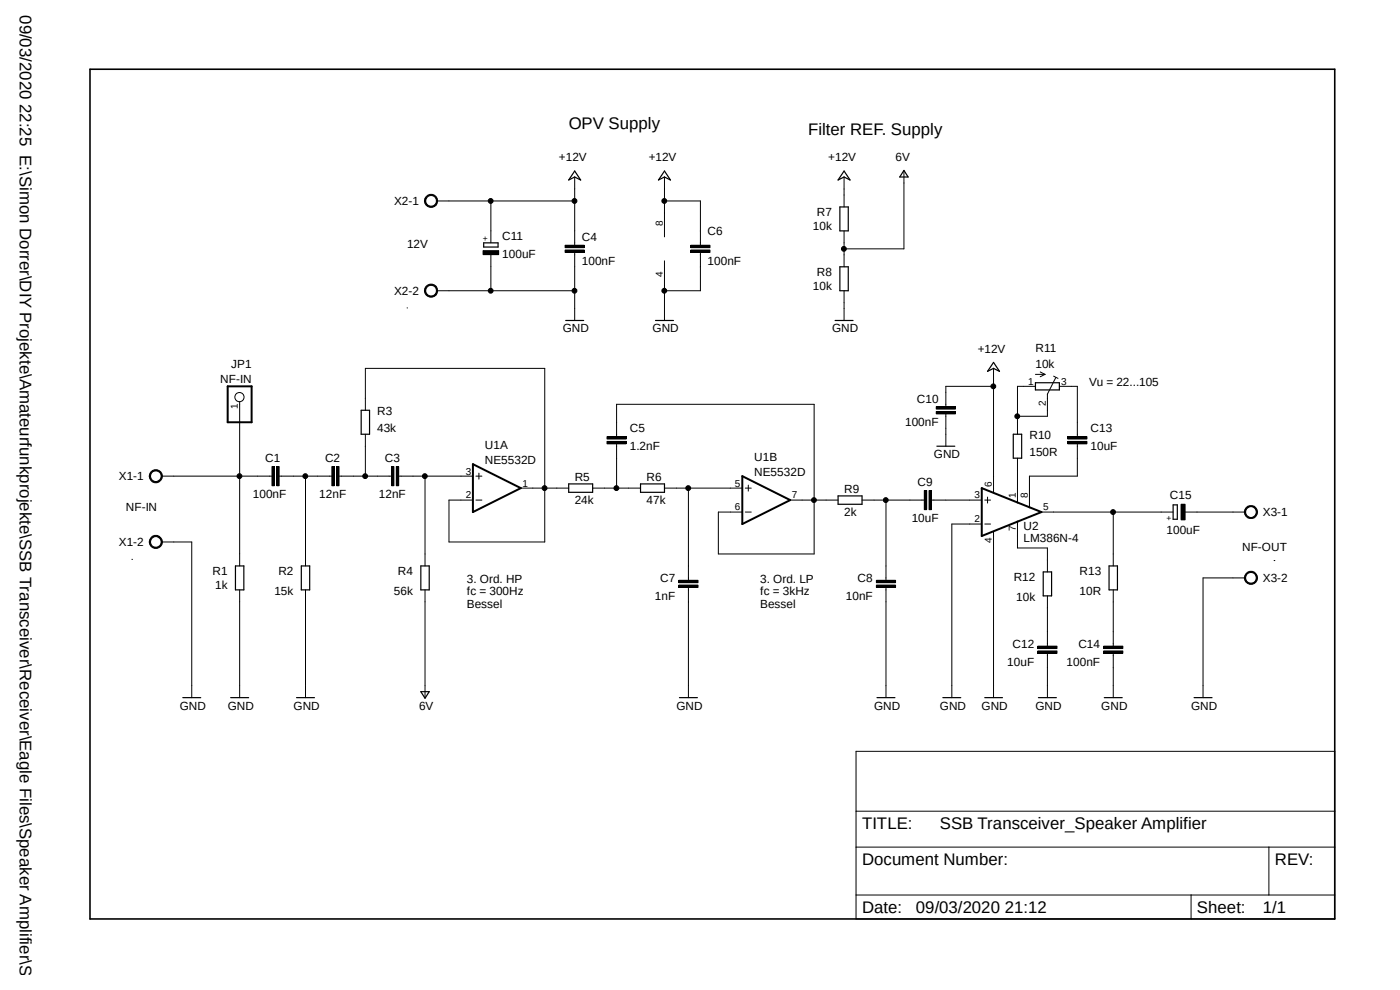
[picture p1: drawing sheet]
<svg xmlns="http://www.w3.org/2000/svg" width="297mm" height="210mm" viewBox="0 0 297 210" stroke-linecap="round" stroke-linejoin="round" font-family="sans-serif">
<path d="M18.5 14.4l265 181.1M283.5 14.4l-265 181.1" fill="none" stroke="#fff" stroke-width=".21"/>
<g fill="none" stroke="#000" stroke-width=".21">
<path d="M121.9 37.5v14.5M141 37.5v12.7M179.1 37.5v6.4M191.8 36.3v16.5h-12.7M90.4 41.7a1.39 1.39 0 0 1 2.2 .2 1.39 1.39 0 0 1-.8 2.1 1.39 1.39 0 0 1-1.8-1.4h.3a1.15 1.15 0 0 1 1.5-1.1 1.15 1.15 0 0 1 .5 1.9 1.15 1.15 0 0 1-1.9-.4l-.1-.4h-.3zM92.7 42.6h29.2M102.5 53.2h3.3v.8h-3.3zM104.1 42.6v8.9M104.1 54.1v7.6M119.9 52h4.1v.5h-4.1zM119.9 53h4.1v.6h-4.1zM121.9 53.6v14.4"/>
<path d="M141 55.3v12.7M141 42.6h7.6v9.4M146.6 52h4v.5h-4zM146.6 53h4v.6h-4zM148.6 53.6v8.1h-7.6M179.1 49v7.6M86.4 65.3h.1M90.4 60.7a1.4 1.4 0 0 1 2.2 .2 1.4 1.4 0 0 1-.8 2.1 1.4 1.4 0 0 1-1.8-1.3h.3a1.15 1.15 0 0 1 1.6-1.2 1.15 1.15 0 0 1 .4 1.9 1.15 1.15 0 0 1-1.9-.3l-.1-.4h-.3zM92.7 61.7h29.2M179.1 61.7v6.3M210.8 78.1v26.4M219.7 79.4h2"/>
<path d="M220.7 78.9l1 .5M221.7 79.4l-1 .5M223.5 79.8l1 .5M50.8 85.2v34.9M57.7 99h.5v4h-.5zM58.7 99h.5v4h-.5zM70.4 99h.5v4h-.5zM71.4 99h.5v4h-.5zM77.5 87v-8.9h38.1v36.9h-20.4v-8.9h5.1M77.5 92.1v8.9M83.1 99h.5v4h-.5zM84.1 99h.5v4h-.5z"/>
<path d="M128.8 92.6h4v.5h-4zM128.8 93.6h4v.5h-4zM130.8 92.6v-6.8h41.9v31.7h-20.3v-8.9h5.1M130.8 94.1v9.4M198.6 86.3h4.1v.5h-4.1zM198.6 87.3h4.1v.5h-4.1zM200.7 87.8v6.9M210.8 82h-10.1v4.3M215.9 97.2v9.4M219.7 82h-3.8v10.1M224 80.1l-1.8 3.5v4.7h-6.3M224.7 82h3.9v10.6"/>
<path d="M226.5 92.6h4.1v.5h-4.1zM226.5 93.6h4.1v.5h-4.1zM228.6 94.1v6.9h-10.2v6.6M28 118.7h.1M32 100.1a1.39 1.39 0 0 1 2.2 .2 1.39 1.39 0 0 1-.8 2.1 1.39 1.39 0 0 1-1.7-1.4h.2a1.13 1.13 0 0 1 1.5-1.1 1.13 1.13 0 0 1 .5 1.8 1.13 1.13 0 0 1-1.9-.3l-.1-.4h-.2zM32 114.1a1.39 1.39 0 0 1 2.2 .2 1.39 1.39 0 0 1-.8 2 1.39 1.39 0 0 1-1.7-1.3h.2a1.13 1.13 0 0 1 1.5-1.1 1.13 1.13 0 0 1 .5 1.8 1.13 1.13 0 0 1-1.9-.3l-.1-.4h-.2zM34.3 101h23.4M34.3 115h6.4v33M59.2 101h11.2M64.8 101v19.1M71.9 101h11.2M84.6 101h15.7"/>
<path d="M90.2 101v19.1M101 101h1.2M101 106.1h1.2M101.6 100.4v1.2M110.5 103.5h10.1M125.7 103.5h10.2M141 103.5h16.5M146 103.5v19.6M158.1 108.6h1.3M158.1 103.5h1.3M158.7 102.9v1.3M167.6 106.1h10.2"/>
<path d="M182.9 106.1h13.2M188 106.1v17M196.1 104.1h.5v4h-.5zM197.1 104.1h.5v4h-.5zM197.6 106.1h10.7M208.3 111.2h-6.4v36.8M208.9 106.1h1.2M208.9 111.2h1.2M209.5 105.5v1.2M210.8 112.8v35.2M215.9 110.7v5.5h6.3v5.1M220.9 108.6h28"/>
<path d="M236.2 108.6v11.5M250.6 107h.8v3.3h-.8zM251.4 108.6h12.7M264.3 107.7a1.39 1.39 0 0 1 2.3 .2 1.39 1.39 0 0 1-.8 2.1 1.39 1.39 0 0 1-1.8-1.4h.2a1.13 1.13 0 0 1 1.6-1.1 1.13 1.13 0 0 1 .4 1.9 1.13 1.13 0 0 1-1.9-.4l-.1-.4h-.2zM270.3 118.9h.2M50.8 125.1v22.9M64.8 125.1v22.9M90.2 125.1v22.9M144 123.1h4.1v.5h-4.1zM144 124.1h4.1v.5h-4.1zM146 124.6v23.4M185.9 123.1h4.1v.5h-4.1z"/>
<path d="M185.9 124.1h4.1v.5h-4.1zM188 124.6v23.4M220.2 137.1h4v.5h-4zM220.2 138.1h4v.5h-4zM222.2 126.4v10.7M222.2 138.6v9.4M234.1 137.1h4.1v.5h-4.1zM234.1 138.1h4.1v.5h-4.1zM236.2 125.1v12M236.2 138.6v9.4M264.1 122.6h-8.9v25.4M264.3 121.7a1.39 1.39 0 0 1 2.3 .2 1.39 1.39 0 0 1-.8 2.1 1.39 1.39 0 0 1-1.8-1.4h.2a1.13 1.13 0 0 1 1.6-1.1 1.13 1.13 0 0 1 .4 1.8 1.13 1.13 0 0 1-1.9-.3l-.1-.4h-.2z"/>
<path d="M181.6 159.4h101.6v35.5h-101.6zM181.6 179.7h101.6M181.6 172.1h101.6M269.2 179.7v10.2M181.6 189.9h101.6M252.7 189.9v5"/>
<circle cx="104.1" cy="42.6" r=".51"/>
<circle cx="121.9" cy="42.6" r=".51"/>
<circle cx="140.9" cy="42.6" r=".51"/>
<circle cx="179" cy="52.8" r=".51"/>
<circle cx="104.1" cy="61.7" r=".51"/>
<circle cx="121.9" cy="61.7" r=".51"/>
<circle cx="140.9" cy="61.7" r=".51"/>
<circle cx="50.8" cy="84.2" r=".98"/>
<circle cx="210.7" cy="82" r=".51"/>
<circle cx="215.8" cy="88.3" r=".51"/>
<circle cx="50.8" cy="101" r=".51"/>
<circle cx="64.8" cy="101" r=".51"/>
<circle cx="77.5" cy="101" r=".51"/>
<circle cx="90.1" cy="101" r=".51"/>
<circle cx="115.5" cy="103.5" r=".51"/>
<circle cx="130.8" cy="103.5" r=".51"/>
<circle cx="146" cy="103.5" r=".51"/>
<circle cx="172.7" cy="106.1" r=".51"/>
<circle cx="187.9" cy="106.1" r=".51"/>
<circle cx="236.1" cy="108.6" r=".51"/>
</g>
<path d="M48.3 82h5.1v7.6h-5.1zM100.3 98.5l10.2 5-10.2 5.1zM157.5 101l10.1 5.1-10.1 5.1zM208.3 103.5l12.6 5.1-12.6 5.1z" fill="none" stroke="#000" stroke-width=".42"/>
<g fill="none" stroke="#000" stroke-width=".25">
<path d="M121.9 36.3l1.3 1.9-1.3-.7-1.3 .7zM141 36.3l1.2 1.9-1.2-.7-1.3 .7zM179.1 36.3l1.2 1.9-1.2-.7-1.3 .7zM191.8 36.2l.9 1.3h-1.8zM102.6 51.5h3.1v.9h-3.1zM178.2 43.9h1.8v5.1h-1.8zM178.2 56.6h1.8v5.1h-1.8zM120 68h3.8M139.1 68h3.8M177.2 68h3.8M210.8 76.9l1.2 1.9-1.2-.7-1.3 .7zM76.6 87h1.8v5.1h-1.8z"/>
<path d="M198.8 94.7h3.8M215 92.1h1.7v5.1h-1.7zM219.7 81.2h5v1.5h-5zM120.6 102.7h5.1v1.7h-5.1zM135.9 102.7h5.1v1.7h-5.1zM177.8 105.2h5.1v1.8h-5.1zM248.9 107.1h.9v3.1h-.9zM50 120.1h1.7v5h-1.7zM63.9 120.1h1.8v5h-1.8zM89.3 120.1h1.8v5h-1.8zM221.3 121.3h1.8v5.1h-1.8zM235.3 120.1h1.8v5h-1.8z"/>
<path d="M38.8 148h3.8M48.9 148h3.8M62.9 148h3.8M89.3 146.7h1.8l-.9 1.4zM144.1 148h3.9M186.1 148h3.8M200 148h3.8M208.9 148h3.8M220.3 148h3.8M234.3 148h3.8M253.3 148h3.8"/>
</g>
<path d="M19.1 14.7h264.1v180.2h-264.1z" fill="none" stroke="#000" stroke-width=".34"/>
<g fill="#000">
<path d="M90.4 41.7a1.39 1.39 0 0 1 2.2 .2 1.39 1.39 0 0 1-.8 2.1 1.39 1.39 0 0 1-1.8-1.4h.3a1.15 1.15 0 0 1 1.5-1.1 1.15 1.15 0 0 1 .5 1.9 1.15 1.15 0 0 1-1.9-.4l-.1-.4h-.3z" fill-rule="evenodd"/>
<path d="M102.5 53.2h3.3v.8h-3.3z" fill-rule="evenodd"/>
<path d="M119.9 52h4.1v.5h-4.1z" fill-rule="evenodd"/>
<path d="M119.9 53h4.1v.6h-4.1z" fill-rule="evenodd"/>
<path d="M146.6 52h4v.5h-4z" fill-rule="evenodd"/>
<path d="M146.6 53h4v.6h-4z" fill-rule="evenodd"/>
<path d="M90.4 60.7a1.4 1.4 0 0 1 2.2 .2 1.4 1.4 0 0 1-.8 2.1 1.4 1.4 0 0 1-1.8-1.3h.3a1.15 1.15 0 0 1 1.6-1.2 1.15 1.15 0 0 1 .4 1.9 1.15 1.15 0 0 1-1.9-.3l-.1-.4h-.3z" fill-rule="evenodd"/>
<path d="M57.7 99h.5v4h-.5z" fill-rule="evenodd"/>
<path d="M58.7 99h.5v4h-.5z" fill-rule="evenodd"/>
<path d="M70.4 99h.5v4h-.5z" fill-rule="evenodd"/>
<path d="M71.4 99h.5v4h-.5z" fill-rule="evenodd"/>
<path d="M83.1 99h.5v4h-.5z" fill-rule="evenodd"/>
<path d="M84.1 99h.5v4h-.5z" fill-rule="evenodd"/>
<path d="M128.8 92.6h4v.5h-4z" fill-rule="evenodd"/>
<path d="M128.8 93.6h4v.5h-4z" fill-rule="evenodd"/>
<path d="M198.6 86.3h4.1v.5h-4.1z" fill-rule="evenodd"/>
<path d="M198.6 87.3h4.1v.5h-4.1z" fill-rule="evenodd"/>
<path d="M226.5 92.6h4.1v.5h-4.1z" fill-rule="evenodd"/>
<path d="M226.5 93.6h4.1v.5h-4.1z" fill-rule="evenodd"/>
<path d="M32 100.1a1.39 1.39 0 0 1 2.2 .2 1.39 1.39 0 0 1-.8 2.1 1.39 1.39 0 0 1-1.7-1.4h.2a1.13 1.13 0 0 1 1.5-1.1 1.13 1.13 0 0 1 .5 1.8 1.13 1.13 0 0 1-1.9-.3l-.1-.4h-.2z" fill-rule="evenodd"/>
<path d="M32 114.1a1.39 1.39 0 0 1 2.2 .2 1.39 1.39 0 0 1-.8 2 1.39 1.39 0 0 1-1.7-1.3h.2a1.13 1.13 0 0 1 1.5-1.1 1.13 1.13 0 0 1 .5 1.8 1.13 1.13 0 0 1-1.9-.3l-.1-.4h-.2z" fill-rule="evenodd"/>
<path d="M196.1 104.1h.5v4h-.5z" fill-rule="evenodd"/>
<path d="M197.1 104.1h.5v4h-.5z" fill-rule="evenodd"/>
<path d="M250.6 107h.8v3.3h-.8z" fill-rule="evenodd"/>
<path d="M264.3 107.7a1.39 1.39 0 0 1 2.3 .2 1.39 1.39 0 0 1-.8 2.1 1.39 1.39 0 0 1-1.8-1.4h.2a1.13 1.13 0 0 1 1.6-1.1 1.13 1.13 0 0 1 .4 1.9 1.13 1.13 0 0 1-1.9-.4l-.1-.4h-.2z" fill-rule="evenodd"/>
<path d="M144 123.1h4.1v.5h-4.1z" fill-rule="evenodd"/>
<path d="M144 124.1h4.1v.5h-4.1z" fill-rule="evenodd"/>
<path d="M185.9 123.1h4.1v.5h-4.1z" fill-rule="evenodd"/>
<path d="M185.9 124.1h4.1v.5h-4.1z" fill-rule="evenodd"/>
<path d="M220.2 137.1h4v.5h-4z" fill-rule="evenodd"/>
<path d="M220.2 138.1h4v.5h-4z" fill-rule="evenodd"/>
<path d="M234.1 137.1h4.1v.5h-4.1z" fill-rule="evenodd"/>
<path d="M234.1 138.1h4.1v.5h-4.1z" fill-rule="evenodd"/>
<path d="M264.3 121.7a1.39 1.39 0 0 1 2.3 .2 1.39 1.39 0 0 1-.8 2.1 1.39 1.39 0 0 1-1.8-1.4h.2a1.13 1.13 0 0 1 1.6-1.1 1.13 1.13 0 0 1 .4 1.8 1.13 1.13 0 0 1-1.9-.3l-.1-.4h-.2z" fill-rule="evenodd"/>
<circle cx="104.1" cy="42.6" r=".51"/>
<circle cx="121.9" cy="42.6" r=".51"/>
<circle cx="140.9" cy="42.6" r=".51"/>
<circle cx="179" cy="52.8" r=".51"/>
<circle cx="104.1" cy="61.7" r=".51"/>
<circle cx="121.9" cy="61.7" r=".51"/>
<circle cx="140.9" cy="61.7" r=".51"/>
<circle cx="210.7" cy="82" r=".51"/>
<circle cx="215.8" cy="88.3" r=".51"/>
<circle cx="50.8" cy="101" r=".51"/>
<circle cx="64.8" cy="101" r=".51"/>
<circle cx="77.5" cy="101" r=".51"/>
<circle cx="90.1" cy="101" r=".51"/>
<circle cx="115.5" cy="103.5" r=".51"/>
<circle cx="130.8" cy="103.5" r=".51"/>
<circle cx="146" cy="103.5" r=".51"/>
<circle cx="172.7" cy="106.1" r=".51"/>
<circle cx="187.9" cy="106.1" r=".51"/>
<circle cx="236.1" cy="108.6" r=".51"/>
</g>
<g font-size="3.6">
<text x="4.2" y="3.2" transform="rotate(90 4.2 3.2)">09/03/2020 22:25 E:\Simon Dorrer\DIY Projekte\Amateurfunkprojekte\SSB Transceiver\Receiver\Eagle Files\Speaker Amplifier\SSB</text>
<text x="120.7" y="27.4">OPV Supply</text>
<text x="171.4" y="28.7">Filter REF. Supply</text>
<text x="182.9" y="175.9">TITLE:</text>
<text x="199.4" y="175.9">SSB Transceiver_Speaker Amplifier</text>
<text x="182.9" y="183.5">Document Number:</text>
<text x="270.5" y="183.5">REV:</text>
<text x="182.9" y="193.7">Date:</text>
<text x="194.3" y="193.7">09/03/2020 21:12</text>
<text x="253.9" y="193.7">Sheet:</text>
<text x="267.9" y="193.7">1/1</text>
</g>
<g font-size="2.5">
<text x="118.6" y="34.2">+12V</text>
<text x="137.6" y="34.2">+12V</text>
<text x="175.7" y="34.2">+12V</text>
<text x="190" y="34.2">6V</text>
<text x="83.6" y="43.5">X2-1</text>
<text x="173.3" y="45.9">R7</text>
<text x="86.4" y="52.7">12V</text>
<text x="106.6" y="51">C11</text>
<text x="123.4" y="51.1">C4</text>
<text x="150.1" y="49.9">C6</text>
<text x="172.5" y="48.7">10k</text>
<text x="106.6" y="54.8">100uF</text>
<text x="123.4" y="56.2">100nF</text>
<text x="150.1" y="56.2">100nF</text>
<text x="173.3" y="58.6">R8</text>
<text x="83.6" y="62.6">X2-2</text>
<text x="172.5" y="61.4">10k</text>
<text x="119.4" y="70.5">GND</text>
<text x="138.4" y="70.5">GND</text>
<text x="176.5" y="70.5">GND</text>
<text x="207.4" y="74.8">+12V</text>
<text x="219.7" y="74.7">R11</text>
<text x="46.7" y="81.2">NF-IN</text>
<text x="49.1" y="78">JP1</text>
<text x="219.7" y="78.1">10k</text>
<text x="231.1" y="82">Vu = 22...105</text>
<text x="80" y="88.1">R3</text>
<text x="194.5" y="85.4">C10</text>
<text x="80" y="91.6">43k</text>
<text x="102.9" y="95.3">U1A</text>
<text x="133.6" y="95.5">1.2nF</text>
<text x="133.6" y="91.7">C5</text>
<text x="192" y="90.5">100nF</text>
<text x="218.4" y="93.2">R10</text>
<text x="231.4" y="95.5">10uF</text>
<text x="231.4" y="91.7">C13</text>
<text x="25.2" y="101.9">X1-1</text>
<text x="56.3" y="98.1">C1</text>
<text x="69" y="98.1">C2</text>
<text x="81.6" y="98.1">C3</text>
<text x="102.9" y="98.5">NE5532D</text>
<text x="160" y="101">NE5532D</text>
<text x="160" y="97.8">U1B</text>
<text x="198.1" y="97.2">GND</text>
<text x="218.4" y="96.7">150R</text>
<text x="53.6" y="105.7">100nF</text>
<text x="67.7" y="105.7">12nF</text>
<text x="80.4" y="105.7">12nF</text>
<text x="121.9" y="106.8">24k</text>
<text x="121.9" y="102.1">R5</text>
<text x="137.2" y="106.8">47k</text>
<text x="137.2" y="102.1">R6</text>
<text x="179.1" y="104.6">R9</text>
<text x="194.6" y="103.2">C9</text>
<text x="248.2" y="105.8">C15</text>
<text x="26.7" y="108.5">NF-IN</text>
<text x="179.1" y="109.4">2k</text>
<text x="193.4" y="110.8">10uF</text>
<text x="217.1" y="112.4">U2</text>
<text x="247.5" y="113.2">100uF</text>
<text x="267.9" y="109.5">X3-1</text>
<text x="25.2" y="115.9">X1-2</text>
<text x="217.1" y="115">LM386N-4</text>
<text x="263.5" y="116.9">NF-OUT</text>
<text x="45.1" y="122">R1</text>
<text x="45.6" y="124.9">1k</text>
<text x="59.1" y="122">R2</text>
<text x="84.4" y="122">R4</text>
<text x="99.1" y="123.6">3. Ord. HP</text>
<text x="140" y="123.5">C7</text>
<text x="161.3" y="123.6">3. Ord. LP</text>
<text x="181.9" y="123.5">C8</text>
<text x="215.1" y="123.3">R12</text>
<text x="229" y="122">R13</text>
<text x="267.9" y="123.5">X3-2</text>
<text x="58.2" y="126.2">15k</text>
<text x="83.6" y="126.2">56k</text>
<text x="99.1" y="126.3">fc = 300Hz</text>
<text x="99.1" y="128.9">Bessel</text>
<text x="138.9" y="127.3">1nF</text>
<text x="161.3" y="126.3">fc = 3kHz</text>
<text x="161.3" y="128.9">Bessel</text>
<text x="179.5" y="127.3">10nF</text>
<text x="215.6" y="127.4">10k</text>
<text x="229" y="126.2">10R</text>
<text x="214.8" y="137.5">C12</text>
<text x="228.8" y="137.5">C14</text>
<text x="213.7" y="141.3">10uF</text>
<text x="226.3" y="141.3">100nF</text>
<text x="38.1" y="150.5">GND</text>
<text x="48.3" y="150.5">GND</text>
<text x="62.3" y="150.5">GND</text>
<text x="88.9" y="150.5">6V</text>
<text x="143.5" y="150.5">GND</text>
<text x="185.4" y="150.5">GND</text>
<text x="199.4" y="150.5">GND</text>
<text x="208.2" y="150.5">GND</text>
<text x="219.7" y="150.5">GND</text>
<text x="233.6" y="150.5">GND</text>
<text x="252.7" y="150.5">GND</text>
</g>
<g font-size="2.1">
<text x="140.6" y="47.9" transform="rotate(-90 140.6 47.9)">8</text>
<text x="140.6" y="58.8" transform="rotate(-90 140.6 58.8)">4</text>
<text x="218.1" y="81.6">1</text>
<text x="225.1" y="81.6">3</text>
<text x="50.5" y="86.7" transform="rotate(-90 50.5 86.7)">1</text>
<text x="221.9" y="86.1" transform="rotate(-90 221.9 86.1)">2</text>
<text x="98.8" y="100.7">3</text>
<text x="98.8" y="105.7">2</text>
<text x="110.9" y="103.2">1</text>
<text x="155.9" y="103.2">5</text>
<text x="168" y="105.7">7</text>
<text x="206.7" y="105.7">3</text>
<text x="210.4" y="103.2" transform="rotate(-90 210.4 103.2)">6</text>
<text x="215.5" y="105.7" transform="rotate(-90 215.5 105.7)">1</text>
<text x="218.1" y="105.7" transform="rotate(-90 218.1 105.7)">8</text>
<text x="155.9" y="108.3">6</text>
<text x="206.7" y="110.8">2</text>
<text x="215.5" y="112.7" transform="rotate(-90 215.5 112.7)">7</text>
<text x="221.3" y="108.3">5</text>
<text x="210.4" y="115.2" transform="rotate(-90 210.4 115.2)">4</text>
</g>
<g font-size="1.8">
<text x="103.6" y="51.1" transform="rotate(-90 103.6 51.1)">+</text>
<text x="247.4" y="110.5">+</text>
</g>
</svg>
